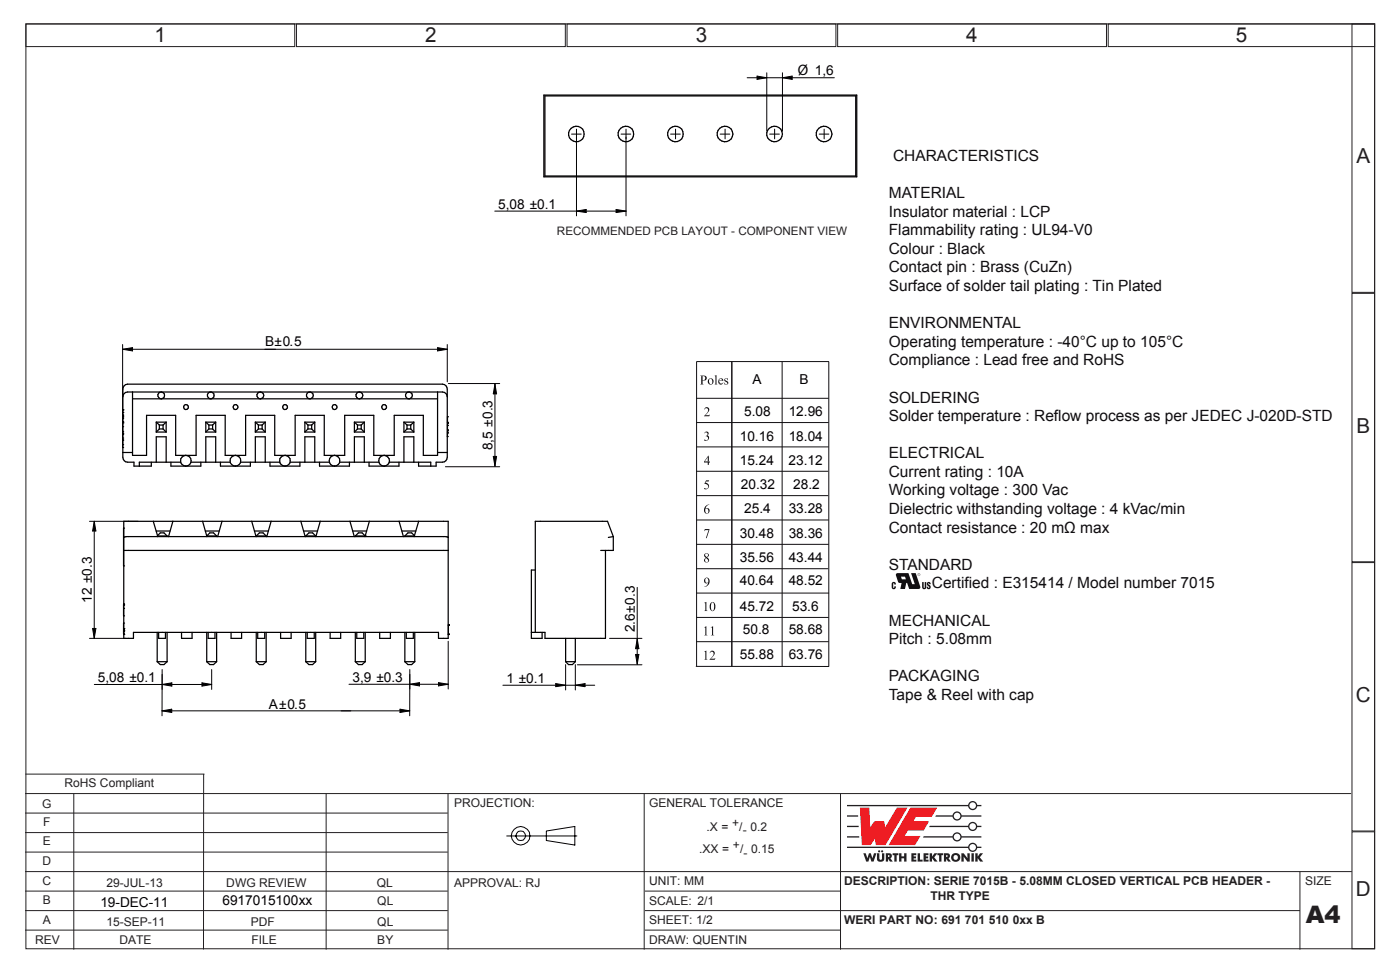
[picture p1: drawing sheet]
<svg xmlns="http://www.w3.org/2000/svg" width="287mm" height="199mm" viewBox="0 0 287 199" stroke-linecap="round" stroke-linejoin="round" font-family="sans-serif">
<!-- layer: Calque 1 -->
<g fill="none" stroke="#231f20" stroke-width=".21">
<path d="M5.3 4.9h276.7v189.7h-276.7zM5.3 4.9h55.2v4.7h-55.2zM60.8 4.9h55.2v4.7h-55.2zM116.3 4.9h55.2v4.7h-55.2zM171.8 4.9h55.2v4.7h-55.2zM227.3 4.9h54.7v4.7h-54.7zM277.3 4.9h4.7v55.1h-4.7zM277.3 60.2h4.7v55h-4.7zM277.3 115.4h4.7v55h-4.7zM5.2 158.7h36.7M41.8 158.7l-.1 36M5.1 178.7h272.2"/>
<path d="M5.1 174.7h86.7M5.1 170.7h86.7M5.1 166.7h86.7M5.1 162.7h272M15.1 162.7v32M66.9 162.7v32M91.9 162.7v32M132.1 162.7v32M172.4 162.7v32M266.6 178.7v16M277.3 170.6h4.7v24h-4.7zM5.1 186.7h86.7"/>
<path d="M5.1 182.7h86.7M5.1 190.7h86.7M132.3 186.7h134.3M132.3 182.7h40.1M132.3 190.7h40.1"/>
</g>
<g fill="none" stroke="#000" stroke-width=".21">
<path d="M103.9 171.4h14.4M112.1 170.4l5.8-.9v3.8l-5.8-.9z"/>
<circle cx="106.8" cy="171.4" r="1.88"/>
<circle cx="106.8" cy="171.4" r="1.02"/>
</g>
<g fill="#ee1d23">
<path d="M176.4 165.6h1.9l.2 4 .8-1.2h2l.3 1.2 2.4-4h2.1l-4.5 7.7h-1.9l-.2-1.3-.9 1.3h-1.8z"/>
<path d="M186.7 165.6h5.5l-1.1 1.9h-3.2l-.6 .9h3.3l-1.1 1.9h-3.3l-.6 1.1h3.2l-1.1 1.9h-5.4z"/>
</g>
<g fill="#231f20">
<path d="M177.1 175h.5l.3 1 .3-1h.4l.3 1 .4-1h.5l-.6 1.7h-.5l-.3-1-.3 1h-.4z"/>
<path d="M179.9 175h.5v1.2l.2 .1 .3-.2v-1.1h.5v1.1a.76 .76 0 0 1-.8 .6 .76 .76 0 0 1-.7-.6z"/>
<path d="M183.1 175h1.2v.4h-.4v1.3h-.5v-1.3h-.3z"/>
<path d="M184.4 175h.5v.6h.6l-.1-.6h.5v1.7h-.5l.1-.7h-.6v.7h-.5z"/>
<path d="M186.9 175h1v.4h-.5v.2h.5v.4h-.5v.3h.6v.4h-1.1z"/>
<path d="M188.2 175h.5v1.3h.5v.4h-1z"/>
<path d="M189.4 175h1v.4h-.5v.2h.5v.4h-.5v.3h.6v.4h-1.1z"/>
<path d="M190.7 175h.5v.7l.5-.7h.6l-.7 .8 .7 .9h-.6l-.5-.7v.7h-.5z"/>
<path d="M192.3 175h1.2v.4h-.4v1.3h-.5v-1.3h-.3z"/>
<path d="M197.2 175h.5l.7 1v-1h.5v1.7h-.5l-.8-1.1 .1 1.1h-.5z"/>
<path d="M199.3 175h.5l-.1 1.7h-.5z"/>
<path d="M200 175h.5v.7l.5-.7h.6l-.6 .8 .7 .9h-.7l-.5-.7v.7h-.5z"/>
<circle cx="180.3" cy="174.6" r=".22"/>
<circle cx="180.9" cy="174.6" r=".22"/>
</g>
<g fill="#231f20">
<path d="M181.7 175h.5a.55 .55 0 0 1 .7 .3 .55 .55 0 0 1-.3 .7l.5 .7h-.6l-.4-.6 .1 .6h-.5zM182.1 175.4v.3h.3v-.3z" fill-rule="evenodd"/>
<path d="M193.6 175h.6a.55 .55 0 0 1 .6 .3 .55 .55 0 0 1-.3 .7l.5 .7h-.5l-.4-.6v.6h-.5zM194.1 175.4v.3h.2l.1-.3z" fill-rule="evenodd"/>
<path d="M195.1 175.8a.95 .95 0 0 1 1.9 0 .95 .95 0 0 1-1.9 0zM195.6 175.8a.48 .48 0 0 0 .9 0 .48 .48 0 0 0-.9 0z" fill-rule="evenodd"/>
</g>
<path d="M173.7 171.6h2.5M173.7 169.5h2.4M173.7 167.3h2.3" fill="none" stroke="#231f20" stroke-width=".27"/>
<g fill="#231f20">
<path d="M198.8 165.2a.7 .7 0 0 1 1.4 0 .7 .7 0 0 1-1.4 0zM173.7 165.1h24.9a.94 .94 0 0 1 .9-.8 .94 .94 0 0 1 .9 .8h.9v.2h-.9a.94 .94 0 0 1-.9 .8 .94 .94 0 0 1-.9-.8h-24.9z" fill-rule="evenodd"/>
<path d="M195.6 167.3a.7 .7 0 0 1 1.4 0 .7 .7 0 0 1-1.4 0zM192 167.2h3.4a.94 .94 0 0 1 .9-.8 .94 .94 0 0 1 .9 .8h4.1v.3h-4.1a.94 .94 0 0 1-.9 .8 .94 .94 0 0 1-.9-.8h-3.6z" fill-rule="evenodd"/>
<path d="M198.8 169.5a.7 .7 0 0 1 1.4 0 .7 .7 0 0 1-1.4 0zM190.7 169.3h7.9a.94 .94 0 0 1 .9-.8 .94 .94 0 0 1 .9 .8h.9v.3h-.9a.94 .94 0 0 1-.9 .8 .94 .94 0 0 1-.9-.8h-8z" fill-rule="evenodd"/>
<path d="M195.6 171.6a.7 .7 0 0 1 1.4 0 .7 .7 0 0 1-1.4 0zM189.5 171.5h5.9a.94 .94 0 0 1 .9-.8 .94 .94 0 0 1 .9 .8h4.1v.2h-4.1a.94 .94 0 0 1-.9 .9 .94 .94 0 0 1-.9-.9h-6.1z" fill-rule="evenodd"/>
<path d="M198.8 173.8a.7 .7 0 0 1 1.4 0 .7 .7 0 0 1-1.4 0zM173.7 173.6h24.9a.94 .94 0 0 1 .9-.8 .94 .94 0 0 1 .9 .8h.9v.3h-.9a.94 .94 0 0 1-.9 .8 .94 .94 0 0 1-.9-.8h-24.9z" fill-rule="evenodd"/>
</g>
<g fill="none" stroke="#000" stroke-width=".25">
<path d="M111.6 19.5h64.1v16.8h-64.1zM111.8 19.7h63.7v16.4h-63.7zM128.8 25.9a1.59 1.59 0 0 0-2 1.8 1.59 1.59 0 0 0 2.4 1.1 1.59 1.59 0 0 0 .1-2.7l-.5-.2M170.5 26.9a1.59 1.59 0 0 1-1.4 2.2 1.59 1.59 0 0 1-1.6-2 1.59 1.59 0 0 1 2.4-1l.4 .4 .2 .4M25.2 90.3h.1M25.2 88.5h.1M25.2 88.8h.1M25.2 89h.1M25.2 86.5h.1M25.2 89.1h.1M25.2 89.8h.1M25.2 85.8h.1"/>
<path d="M25.2 85.7h.1M25.2 85.5h.1M25.2 85.2h.1M25.2 84h.1M25.2 91.8h.1M25.2 85.1h.1M25.2 85.4h.1M25.2 87.5h.1M25.2 88.9h.1M25.2 90.2h.1M25.2 86.6h.1M25.2 91.2h.1"/>
<path d="M25.2 84.1v7.7M25.2 84.1h.1M25.2 86.7h.1M25.2 84.6h.1M25.2 92.8h2M25.2 81.4a1.01 1.01 0 0 1 1-1h64.6a1.01 1.01 0 0 1 .9 1M27.2 81.8h62.6M31 94.8v.8h-3.5v-.8h-1.3a1.01 1.01 0 0 1-1-1v-14a1.01 1.01 0 0 1 1-1h64.6a1.01 1.01 0 0 1 .9 1v14a1.01 1.01 0 0 1-.9 1h-1.3v.8h-3.6v-.8M32.1 88.6h2M32.1 94.8v-5.2h2v5.2M32.1 86.6v2M32.1 86.6h2"/>
<path d="M32.1 86.6l.6 .6M32.7 87.2v.8M32.7 88h.7M32.7 87.2h.7M32.7 88l-.6 .6M33.4 88l.7 .6M33.4 87.2v.8M34.1 86.6v2M34.1 86.6l-.7 .6M35.1 94.8v.8h6.1v-.8M37 94.8h-8.4v.8M39.2 94.8h8"/>
<path d="M42.2 88.6h2M42.2 94.8v-5.2h2v5.2M42.2 86.6v2M42.2 86.6h2M42.2 86.6l.6 .6M42.8 88h.8M42.8 87.2v.8M42.8 87.2h.8M42.8 88l-.6 .6M43.6 88l.6 .6M43.6 87.2v.8M44.2 86.6v2"/>
<path d="M44.2 86.6l-.6 .6M45.2 94.8v.8h6.2v-.8M49.3 94.8h8.1M52.4 88.6h2M52.4 94.8v-5.2h2v5.2M52.4 86.6v2M52.4 86.6h2M52.4 86.6l.6 .6M53 88h.8M53 87.2v.8M53 87.2h.8M53 88l-.6 .6"/>
<path d="M53.8 88l.6 .6M53.8 87.2v.8M54.4 86.6v2M54.4 86.6l-.6 .6M55.4 94.8v.8h6.1v-.8M59.5 94.8h8.1M62.5 88.6h2.1M62.5 94.8v-5.2h2.1v5.2M62.5 86.6v2M62.5 86.6h2.1M62.5 86.6l.7 .6M63.2 88h.7"/>
<path d="M63.2 87.2v.8M63.2 87.2h.7M63.2 88l-.7 .6M63.9 88l.7 .6M63.9 87.2v.8M64.6 86.6v2M64.6 86.6l-.7 .6M65.5 94.8v.8h6.2v-.8M69.7 94.8h8M72.7 88.6h2M72.7 94.8v-5.2h2v5.2M72.7 86.6v2"/>
<path d="M72.7 86.6h2M72.7 86.6l.6 .6M73.3 88h.8M73.3 87.2v.8M73.3 87.2h.8M73.3 88l-.6 .6M74.1 88l.6 .6M74.1 87.2v.8M74.7 86.6v2M74.7 86.6l-.6 .6M75.7 94.8v.8h6.1v-.8M79.8 94.8h8.6v.8"/>
<path d="M82.9 88.6h2M82.9 94.8v-5.2h2v5.2M82.9 86.6v2M82.9 86.6h2M82.9 86.6l.6 .6M83.5 88h.7M83.5 87.2v.8M83.5 87.2h.7M83.5 88l-.6 .6M84.2 88l.7 .6M84.2 87.2v.8M84.9 86.6v2"/>
<path d="M84.9 86.6l-.7 .6M89.8 80.4v13h-3v-8.2h-5.9v8.2h-4.2v-8.2h-6v8.2h-4.2v-8.2h-6v8.2h-4.1v-8.2h-6v8.2h-4.2v-8.2h-6v8.2h-4.2v-8.2h-5.9v8.2h-2.9v-13M89.8 92.8h1.9M91.7 89.5h.1M91.8 88.1h.1M91.8 87.2h.1M91.8 85.5h.1M91.8 88.3h.1M91.8 88.8h.1M91.8 86.6h.1M91.8 86.7h.1M91.8 86.9h.1"/>
<path d="M91.8 88.6h.1M91.8 85.5v1.2M91.8 86.9v1.2M91.8 88.3v1.2M25.3 108.3h.1M25.3 116h.1M25.3 108.3v7.7M25.4 112.9h66.5M25.4 106.9h66.5v24h-2v-1.2h-62.5v1.2h-2zM25.4 110.2l.6-.2h65.3l.6 .2M31.4 106.9l1 3.1M32 108.9h2.9"/>
<path d="M32.9 109.3h.7l.7 .6h-2zM34.3 109.9v.1M35.5 106.9l-.9 3.1M41.6 106.9l.8 3.1M42.1 108.9h2.8M42.4 109.9h2M42.4 109.9h.1M44.4 109.9l-.6-.6h-.8l-.6 .6M44.4 109.9v.1M45.5 106.9l-.9 3.1M51.6 106.9l.9 3.1M52.2 108.9h2.9"/>
<path d="M52.6 109.9h2M52.6 109.9v.1M54.6 109.9l-.6-.6h-.8l-.6 .6M54.6 109.9v.1M55.6 106.9l-.9 3.1M61.7 106.9l.9 3.1M62.3 108.9h2.8M62.7 109.9h2.1M62.7 109.9v.1M64.8 109.9l-.7-.6h-.7l-.7 .6M64.8 109.9v.1M65.7 106.9l-.9 3.1"/>
<path d="M71.8 106.9l.9 3.1M72.3 108.9h2.9M72.9 109.9h2M72.9 109.9v.1M74.9 109.9h.1M74.9 109.9l-.6-.6h-.8l-.6 .6M75.8 106.9l-.9 3.1M81.9 106.9l.8 3.1M82.4 108.9h2.9M83 109.9h2M83 109.9v.1M85 109.9l-.6-.6h-.7l-.7 .6"/>
<path d="M85.9 106.9l-1 3.1M109.8 116.9h-.8v14h2.2v-1.2M124.2 112.9v18h-12.4v-1.2h-2.8M125.8 110l-1.2-3.1h-14.8v22.8M125.8 110v2.9h-2.6M125.8 110l-1 .2M25.3 124.1h.1M25.3 123.9h.1M25.3 124.8h.1M25.3 130.1h.1M25.3 127.8h.1M25.3 129.3h.1"/>
<path d="M25.3 128.9h.1M25.3 130h.1M25.3 129.4h.1M25.3 129.5h.1M25.3 129.6h.1M25.3 126.3h.1M25.3 129h.1M25.3 123.9v2.4M25.3 127.8v2.2M25.4 128.9h.1M32.2 129.7v6M32.2 135.7h2.1"/>
<path d="M32.5 129.7v1.2h1.4v-1.2M34.3 129.7v6M34.3 135.7l-.7 .6h-.7l-.7-.6M37.2 129.7v1.2h2.2v-1.2M42.4 135.7h2M42.4 129.7v6M42.7 129.7v1.2h1.4v-1.2M44.4 129.7v6M44.4 135.7l-.6 .6h-.8l-.6-.6M47.4 129.7v1.2h2.2v-1.2M52.6 135.7h2M52.6 129.7v6"/>
<path d="M52.9 129.7v1.2h1.4v-1.2M54.6 129.7v6M54.6 135.7l-.6 .6h-.8l-.6-.6M57.6 129.7v1.2h2.1v-1.2M62.7 135.7h2.1M62.7 129.7v6M63 129.7v1.2h1.5v-1.2M64.8 129.7v6M64.8 135.7l-.7 .6h-.7l-.7-.6M67.7 129.7v1.2h2.2v-1.2M72.9 135.7h2M72.9 129.7v6"/>
<path d="M73.2 129.7v1.2h1.4v-1.2M74.9 129.7v6M74.9 135.7l-.6 .6h-.8l-.6-.6M77.9 129.7v1.2h2.2v-1.2M83 135.7h2.1M83 129.7v6M83.3 129.7v1.2h1.5v-1.2M85.1 129.7v6M85.1 135.7l-.7 .6h-.7l-.7-.6M91.9 130.1h.1M92 128.2h.1M92 130.1h.1"/>
<path d="M92 130h.1M92 128.2v1.9M116 135.7h2M116 135.7l.6 .6h.8l.6-.6M116 130.9v4.8M118 130.9v4.8"/>
<circle cx="118.2" cy="27.5" r="1.59"/>
<circle cx="138.5" cy="27.5" r="1.59"/>
<circle cx="148.7" cy="27.5" r="1.6"/>
<circle cx="158.9" cy="27.5" r="1.6"/>
<circle cx="33.1" cy="81.1" r=".69"/>
<circle cx="38.1" cy="94.5" r="1.09"/>
<circle cx="38.1" cy="83.5" r=".51"/>
<circle cx="43.2" cy="81.1" r=".69"/>
<circle cx="48.3" cy="94.5" r="1.09"/>
<circle cx="48.3" cy="83.5" r=".51"/>
<circle cx="53.4" cy="81.1" r=".71"/>
<circle cx="58.4" cy="94.5" r="1.09"/>
<circle cx="58.5" cy="83.5" r=".51"/>
<circle cx="63.6" cy="81.1" r=".71"/>
<circle cx="68.6" cy="94.5" r="1.09"/>
<circle cx="68.6" cy="83.5" r=".51"/>
<circle cx="73.7" cy="81.1" r=".71"/>
<circle cx="78.8" cy="83.5" r=".51"/>
<circle cx="78.8" cy="94.5" r="1.1"/>
<circle cx="83.9" cy="81.1" r=".71"/>
</g>
<g fill="none" stroke="#000" stroke-width=".21">
<path d="M153.3 15.9h17.8M155.3 15.6l2 .3-2 .4zM157.3 14.9v12M160.5 15.9l2-.3v.7zM160.5 14.9v12M117.2 27.5h2M118.2 26.5v17.8M127.4 27.5h2M128.4 26.5v17.8M137.5 27.5h2M138.6 26.5v2M147.7 27.5h2"/>
<path d="M148.7 26.5v2M157.9 27.5h2M158.9 26.5v2M168 27.5h2M169 26.5v2M101.5 43.3h26.9M118.2 43.3l2-.3v.6zM126.4 43l2 .3-2 .3zM25.2 71.6l2-.3v.7zM25.2 70.6v13.5M25.2 71.6h66.5M89.8 71.3l1.9 .3-1.9 .4z"/>
<path d="M91.7 70.6v7.7M92 78.6h10.5M101.5 78.8l.4 2h-.7zM101.5 78.8v16.8M91.4 95.7h11.1M101.2 93.6h.7l-.4 2zM18.4 106.9h9.9M19.3 106.9v24M19.3 106.9l.4 2h-.7zM18.4 130.9h7.4M19 128.9h.7l-.4 2zM33.3 137.3v4.1"/>
<path d="M43.4 137.3v4.1M84.1 137.3v4M89.9 140l2 .3-2 .4zM91.9 131.5v9.8M116 136.3v5.2M118 136.3v5.2M19.3 140.4h24.1M33.3 140.4l1.9-.4v.7zM41.4 140l2 .4-2 .3zM71.6 140.3h20.3M84.1 140.3l1.9-.3v.7zM103.2 140.5h18.8"/>
<path d="M114 140.2l2 .3-2 .3zM118 140.5l2-.3v.6z"/>
</g>
<g fill="#000">
<path d="M155.3 15.6l2 .3-2 .4zM160.5 15.9l2-.3v.7zM118.2 43.3l2-.3v.6zM126.4 43l2 .3-2 .3zM25.2 71.6l2-.3v.7zM89.8 71.3l1.9 .3-1.9 .4zM101.5 78.8l.4 2h-.7zM101.2 93.6h.7l-.4 2zM19.3 106.9l.4 2h-.7zM19 128.9h.7l-.4 2zM33.3 140.4l1.9-.4v.7zM41.4 140l2 .4-2 .3z"/>
<path d="M84.1 140.3l1.9-.3v.7zM89.9 140l2 .3-2 .4zM114 140.2l2 .3-2 .3zM118 140.5l2-.3v.6z"/>
</g>
<g fill="#0f0c12">
<path d="M190.3 119.4h.4l.2 .1v.3h-.3l-.1-.2-.1 .2a.5 .5 0 0 1 .5 .6 .5 .5 0 0 1-.6 .4l-.2-.5h.3l.1 .3 .1-.2a.68 .68 0 0 1-.3-1z"/>
<path d="M189.1 119.4h.4l.1 1.2 .1-1.2h.3l-.1 1.2a.43 .43 0 0 1-.4 .2 .43 .43 0 0 1-.4-.4z"/>
<path d="M183.1 119.4a.44 .44 0 0 1 .5 0 .44 .44 0 0 1 .1 .5h-.3v-.3h-.2v.9h.2v-.3h.4l-.1 .4a.46 .46 0 0 1-.8 0v-.8z"/>
<path d="M188.4 117.7l.1 .1zM188.4 117.7v.3v-.2l.2 .2-.1-.3z"/>
<path d="M188.2 117.8a.25 .25 0 0 1 .5 0 .25 .25 0 0 1-.5 0zM188.2 117.8a.3 .3 0 0 0 .6 0 .3 .3 0 0 0-.6 0z"/>
<path d="M184.8 118.2h.8l.2 .6h-.8zM183.9 117.6l-.1 .4 .4 1.4 .7 .1-.2 1.3h.9l.3-1.3h.2l.4 1.3h2l.2-.2 .1-.3-1-2.8h-.9l.7 2.3h-.5l-.8-2.3z"/>
</g>
<path d="M33.3 138.3l-.1 8.5M84.1 138.3l-.1 8.5M33.2 145.8l2-.4v.7zM33.2 145.8h50.8M82 145.4l2 .4-2 .3z" fill="none" stroke="#000" stroke-width=".21"/>
<path d="M33.2 145.8l2-.4v.7zM82 145.4l2 .4-2 .3z" fill="#000"/>
<path d="M142.9 74.2v62.4M142.9 74.1h27.1M150.1 74.2v62.4M142.9 91.6h27M142.9 81.7h27M142.9 86.6h27M142.9 96.6h26.9M142.9 101.6h26.9M142.9 106.6h27M142.9 111.6h27" fill="none" stroke="#0f0c12" stroke-width=".21"/>
<path d="M144.2 78h.4z" fill="#0f0c12"/>
<g fill="#0f0c12">
<path d="M146.5 77.1h.1z"/>
<path d="M145.3 108.7l.2-.2-.5 1.9h-.2z"/>
<path d="M143.8 77.1h.5h-.2v.8h.6l-.6 .1v.7l.3 .1h-.8l.2-.1z" fill-rule="evenodd"/>
<path d="M143.6 77h.8l.5 .3-.1 .6h-.5a.4 .4 0 0 0 .4-.4 .4 .4 0 0 0-.4-.4z" fill-rule="evenodd"/>
<path d="M145.4 77.7h.3a.69 .69 0 0 0 0 1.1h.4a.64 .64 0 0 1-.9-.3 .64 .64 0 0 1 .2-.8z" fill-rule="evenodd"/>
<path d="M145.5 77.7a.6 .6 0 0 1 .8 .3 .6 .6 0 0 1-.5 .8 .65 .65 0 0 0 0-1.1z" fill-rule="evenodd"/>
<path d="M146.5 77.1l.5-.2v1.8l.2 .1h-.6l.2-.2v-1.2l-.1-.3z" fill-rule="evenodd"/>
<path d="M147.5 78.7l.6-.1 .3-.2a.53 .53 0 0 1-.4 .4 .53 .53 0 0 1-.5-.1z" fill-rule="evenodd"/>
<path d="M147.6 77.7h.2l-.5 .3z" fill-rule="evenodd"/>
<path d="M147.6 77.7l.1-.1a.5 .5 0 0 1 .7 .5h-.9l.2 .5h.3l-.5 .1-.2-.7h.8l-.1-.3z" fill-rule="evenodd"/>
<path d="M148.7 78.8h.5z" fill-rule="evenodd"/>
<path d="M148.6 78.4l.1 .3 .5 .1-.6 .1z" fill-rule="evenodd"/>
<path d="M148.6 77.7h.3l-.2 .1 .2 .2a.48 .48 0 0 1 .3 .8h-.2a.28 .28 0 0 0 .2-.4 .28 .28 0 0 0-.4-.1l-.2-.3z" fill-rule="evenodd"/>
<path d="M148.7 77.6h.6v.4l-.2-.3z" fill-rule="evenodd"/>
<path d="M148.7 77.6h.5z" fill-rule="evenodd"/>
<path d="M144.4 90.2l.7 .1-.6 .1z" fill-rule="evenodd"/>
<path d="M144.5 88.7h.3l-.3 .2z" fill-rule="evenodd"/>
<path d="M144.6 88.6a.42 .42 0 0 1 .7 .1 .42 .42 0 0 1-.2 .6l.3 .4v.3l-.3 .3h-.2l.3-.2v-.3l-.1-.2-.4-.2 .2-.1a.35 .35 0 0 0 .2-.3 .35 .35 0 0 0-.3-.3z" fill-rule="evenodd"/>
<path d="M145.3 93.5h.1l-.9 1.1h1.1v.2h-.2v.5h-.2v-.5h-.8z" fill-rule="evenodd"/>
<path d="M145.4 93.5v1.1h-.9h.7v-.8z" fill-rule="evenodd"/>
<path d="M144.4 100.1l.7 .1-.5 .1z" fill-rule="evenodd"/>
<path d="M144.8 98.5h.7l-.1 .2h-.6l-.1 .3a.69 .69 0 0 1 .7 .4 .69 .69 0 0 1-.3 .8h-.2l.2-.1a.6 .6 0 0 0 0-.7 .6 .6 0 0 0-.6-.2z" fill-rule="evenodd"/>
<path d="M145 104.3h.4a.62 .62 0 0 1 0 .8 .62 .62 0 0 1-.7 .2h.3a.54 .54 0 0 0 .3-.5 .54 .54 0 0 0-.3-.5z" fill-rule="evenodd"/>
<path d="M144.7 104.3l.4-.1 .3 .1z" fill-rule="evenodd"/>
<path d="M144.7 103.8l.3-.3h.5l-.5 .2-.3 .6h.1l-.1 .1v.5l.3 .4a.75 .75 0 0 1-.4-1.3z" fill-rule="evenodd"/>
<path d="M144.6 108.5h.9l-.2 .2h-.6l-.3 .2z" fill-rule="evenodd"/>
</g>
<path d="M142.9 116.6h26.9" fill="none" stroke="#0f0c12" stroke-width=".21"/>
<g fill="#0f0c12">
<path d="M144.5 114.6l.3-.1a.44 .44 0 0 0-.2 .4 .44 .44 0 0 0 .3 .4l-.4-.1-.1-.2z" fill-rule="evenodd"/>
<path d="M144.6 113.6l.3-.1a.28 .28 0 0 0-.3 .2 .28 .28 0 0 0 .2 .4l.2 .2a.54 .54 0 0 1 .4 .5 .54 .54 0 0 1-.3 .5h-.4l.4-.1 .2-.2-.5-.6a.54 .54 0 0 1-.2-.8z" fill-rule="evenodd"/>
<path d="M144.6 113.5a.44 .44 0 0 1 .8 .1 .44 .44 0 0 1-.4 .7l.2-.3v-.3z" fill-rule="evenodd"/>
</g>
<path d="M142.9 121.6h27.1" fill="none" stroke="#0f0c12" stroke-width=".21"/>
<g fill="#0f0c12">
<path d="M144.6 119.5h.7l-.4 .1z" fill-rule="evenodd"/>
<path d="M144.6 118.6l.4-.1a.56 .56 0 0 0-.3 .5 .56 .56 0 0 0 .3 .5h-.4l-.1-.1-.1-.4z" fill-rule="evenodd"/>
<path d="M144.7 118.5h.1a.8 .8 0 0 1 .8 .5 .8 .8 0 0 1-.3 .9l-.4 .4h-.5l.7-.4 .2-.4h-.2a.61 .61 0 0 0-.1-1z" fill-rule="evenodd"/>
</g>
<path d="M142.9 126.6h27" fill="none" stroke="#0f0c12" stroke-width=".21"/>
<g fill="#0f0c12">
<path d="M144.4 123.6h.2z" fill-rule="evenodd"/>
<path d="M144.4 123.6l.5-.2v1.7l.2 .2h-.7l.3-.2v-1.3z" fill-rule="evenodd"/>
<path d="M145.8 123.7l.4-.2a1.28 1.28 0 0 0-.1 1.8 .64 .64 0 0 1-.5-.7z" fill-rule="evenodd"/>
<path d="M145.9 123.5l.2-.1a.99 .99 0 0 1 .7 1 .99 .99 0 0 1-.7 .9h-.2a.51 .51 0 0 0 .6-.7l-.1-.9z" fill-rule="evenodd"/>
</g>
<path d="M142.9 131.6h27" fill="none" stroke="#0f0c12" stroke-width=".21"/>
<g fill="#0f0c12">
<path d="M144.4 128.6h.2z" fill-rule="evenodd"/>
<path d="M144.4 128.6l.5-.2v1.7l.2 .2h-.7l.3-.2v-1.3z" fill-rule="evenodd"/>
<path d="M145.8 128.6h.1z" fill-rule="evenodd"/>
<path d="M145.8 128.6l.5-.2v1.7l.2 .2h-.7l.3-.2v-1.3z" fill-rule="evenodd"/>
<path d="M144.4 133.6h.2z" fill-rule="evenodd"/>
<path d="M144.4 133.6l.5-.2v1.7l.2 .2h-.7l.3-.2v-1.3z" fill-rule="evenodd"/>
<path d="M145.6 135.2l1.1-.3-.1 .4h-1.1z" fill-rule="evenodd"/>
<path d="M145.7 133.7l.3-.1-.4 .3z" fill-rule="evenodd"/>
<path d="M145.7 133.6a.52 .52 0 0 1 .8 0 .52 .52 0 0 1 0 .7l-.8 .8 .4-.4a.63 .63 0 0 0-.1-1.1z" fill-rule="evenodd"/>
<path d="M144.4 85.3l1.2-.3-.1 .4h-1.1z" fill-rule="evenodd"/>
<path d="M144.6 83.7h.3l-.5 .3z" fill-rule="evenodd"/>
<path d="M144.6 83.7a.52 .52 0 0 1 .7-.1 .52 .52 0 0 1 .1 .8l-.8 .8 .4-.5a.63 .63 0 0 0-.1-1z" fill-rule="evenodd"/>
</g>
<path d="M160.4 74.2v62.4M170 74.2v62.4M142.8 136.6l27.2 .1" fill="none" stroke="#0f0c12" stroke-width=".21"/>
<path d="M118.4 136.3h13.3M125 130.9h6.7M130.4 134.2h.6l-.3 2zM130.7 131l.3 2h-.6zM130.7 120.4v15.8" fill="none" stroke="#000" stroke-width=".21"/>
<path d="M130.7 131l.3 2h-.6zM130.4 134.2h.6l-.3 2z" fill="#000"/>
<text font-size="4.9" fill="#231f20" x="267.8" y="189.2">A4</text>
<g font-size="4.2" fill="#231f20">
<text x="31.7" y="8.7">1</text>
<text x="87.2" y="8.7">2</text>
<text x="142.7" y="8.7">3</text>
<text x="198.2" y="8.7">4</text>
<text x="253.5" y="8.7">5</text>
<text x="278.2" y="33.5">A</text>
<text x="278.2" y="88.8">B</text>
<text x="278.1" y="144">C</text>
<text x="278.1" y="183.7">D</text>
</g>
<g font-size="3.2" fill="#0f0c12">
<text x="183.2" y="33">CHARACTERISTICS</text>
<text x="182.3" y="40.6">MATERIAL</text>
<text x="182.3" y="44.4">Insulator material : LCP</text>
<text x="182.3" y="48.3">Flammability rating : UL94-V0</text>
<text x="182.3" y="52.1">Colour : Black</text>
<text x="182.3" y="55.9">Contact pin : Brass (CuZn)</text>
<text x="182.3" y="59.7">Surface of solder tail plating : Tin Plated</text>
<text x="182.3" y="67.3">ENVIRONMENTAL</text>
<text x="182.3" y="71.1">Operating temperature : -40°C up to 105°C</text>
<text x="182.3" y="74.9">Compliance : Lead free and RoHS</text>
<text x="182.3" y="82.5">SOLDERING</text>
<text x="182.3" y="86.4">Solder temperature : Reflow process as per JEDEC J-020D-STD</text>
<text x="182.3" y="94">ELECTRICAL</text>
<text x="182.3" y="97.8">Current rating : 10A</text>
<text x="182.3" y="101.6">Working voltage : 300 Vac</text>
<text x="182.3" y="105.4">Dielectric withstanding voltage : 4 kVac/min</text>
<text x="182.3" y="109.2">Contact resistance : 20 mΩ max</text>
<text x="182.3" y="116.8">STANDARD</text>
<text x="191.1" y="120.6">Certified : E315414 / Model number 7015</text>
<text x="182.3" y="128.3">MECHANICAL</text>
<text x="182.3" y="132.1">Pitch : 5.08mm</text>
<text x="182.3" y="139.7">PACKAGING</text>
<text x="182.3" y="143.5">Tape &amp; Reel with cap</text>
</g>
<text font-size="3.1" x="163.7" y="15.4">Ø 1,6</text>
<g font-size="2.8">
<text x="102.2" y="42.8">5,08 ±0.1</text>
<text x="54.4" y="71">B±0.5</text>
<text x="154.4" y="78.8">A</text>
<text x="164" y="78.8">B</text>
<text x="152.6" y="85.4">5.08</text>
<text x="161.8" y="85.4">12.96</text>
<text x="101" y="92.4" transform="rotate(-90 101 92.4)">8,5 ±0.3</text>
<text x="151.7" y="90.4">10.16</text>
<text x="151.7" y="95.3">15.24</text>
<text x="161.7" y="95.3">23.12</text>
<text x="161.8" y="90.4">18.04</text>
<text x="152" y="100.4">20.32</text>
<text x="162.7" y="100.4">28.2</text>
<text x="152.6" y="105.1">25.4</text>
<text x="161.8" y="105.1">33.28</text>
<text x="151.7" y="110.3">30.48</text>
<text x="161.8" y="110.3">38.36</text>
<text x="151.7" y="115.2">35.56</text>
<text x="161.8" y="115.2">43.44</text>
<text x="18.8" y="123.7" transform="rotate(-90 18.8 123.7)">12 ±0.3</text>
<text x="151.7" y="120.1">40.64</text>
<text x="151.7" y="125.3">45.72</text>
<text x="161.8" y="120.1">48.52</text>
<text x="162.5" y="125.3">53.6</text>
<text x="130.2" y="129.6" transform="rotate(-90 130.2 129.6)">2.6±0.3</text>
<text x="152.4" y="130.1">50.8</text>
<text x="161.8" y="130.1">58.68</text>
<text x="151.7" y="135.2">55.88</text>
<text x="161.8" y="135.2">63.76</text>
<text x="20.1" y="139.8">5,08 ±0.1</text>
<text x="72.3" y="139.8">3,9 ±0.3</text>
<text x="103.9" y="140">1 ±0.1</text>
<text x="55.2" y="145.4">A±0.5</text>
<text x="20.6" y="185.9">19-DEC-11</text>
<text x="45.6" y="185.6">6917015100xx</text>
</g>
<g font-size="2.5" fill="#231f20">
<text x="13.2" y="161.4">RoHS Compliant</text>
<text x="8.7" y="165.6">G</text>
<text x="93.1" y="165.5">PROJECTION:</text>
<text x="133.1" y="165.5">GENERAL TOLERANCE</text>
<text x="8.8" y="173.4">E</text>
<text x="8.9" y="169.3">F</text>
<text x="144.9" y="170.3">.X =</text>
<text x="150.2" y="169.5">+</text>
<text x="151.6" y="170.3">/ 0.2</text>
<text x="152.3" y="171.1">-</text>
<text x="8.7" y="177.4">D</text>
<text x="143.4" y="174.9">.XX =</text>
<text x="150.3" y="174.1">+</text>
<text x="151.8" y="174.9">/ 0.15</text>
<text x="152.5" y="175.7">-</text>
<text x="8.7" y="181.4">C</text>
<text x="8.8" y="185.5">B</text>
<text x="21.9" y="182">29-JUL-13</text>
<text x="46.4" y="182">DWG REVIEW</text>
<text x="77.3" y="182">QL</text>
<text x="77.4" y="185.6">QL</text>
<text x="93.1" y="182">APPROVAL: RJ</text>
<text x="133.1" y="185.6">SCALE: 2/1</text>
<text x="133.1" y="181.5">UNIT: MM</text>
<text x="173.1" y="181.5">DESCRIPTION: SERIE 7015B - 5.08MM CLOSED VERTICAL PCB HEADER -</text>
<text x="190.8" y="184.5">THR TYPE</text>
<text x="267.7" y="181.5">SIZE</text>
<text x="8.8" y="189.5">A</text>
<text x="21.8" y="189.8">15-SEP-11</text>
<text x="51.5" y="189.9">PDF</text>
<text x="77.4" y="189.8">QL</text>
<text x="133.1" y="189.5">SHEET: 1/2</text>
<text x="173.1" y="189.5">WERI PART NO: 691</text>
<text x="197.9" y="189.5">701</text>
<text x="202.8" y="189.5">510</text>
<text x="207.7" y="189.5">0xx B</text>
<text x="7.2" y="193.5">REV</text>
<text x="24.5" y="193.5">DATE</text>
<text x="51.6" y="193.5">FILE</text>
<text x="77.4" y="193.5">BY</text>
<text x="133.1" y="193.5">DRAW: QUENTIN</text>
</g>
<text font-size="2.4" fill="#231f20" x="114.2" y="48.3">RECOMMENDED PCB LAYOUT - COMPONENT VIEW</text>
</svg>
